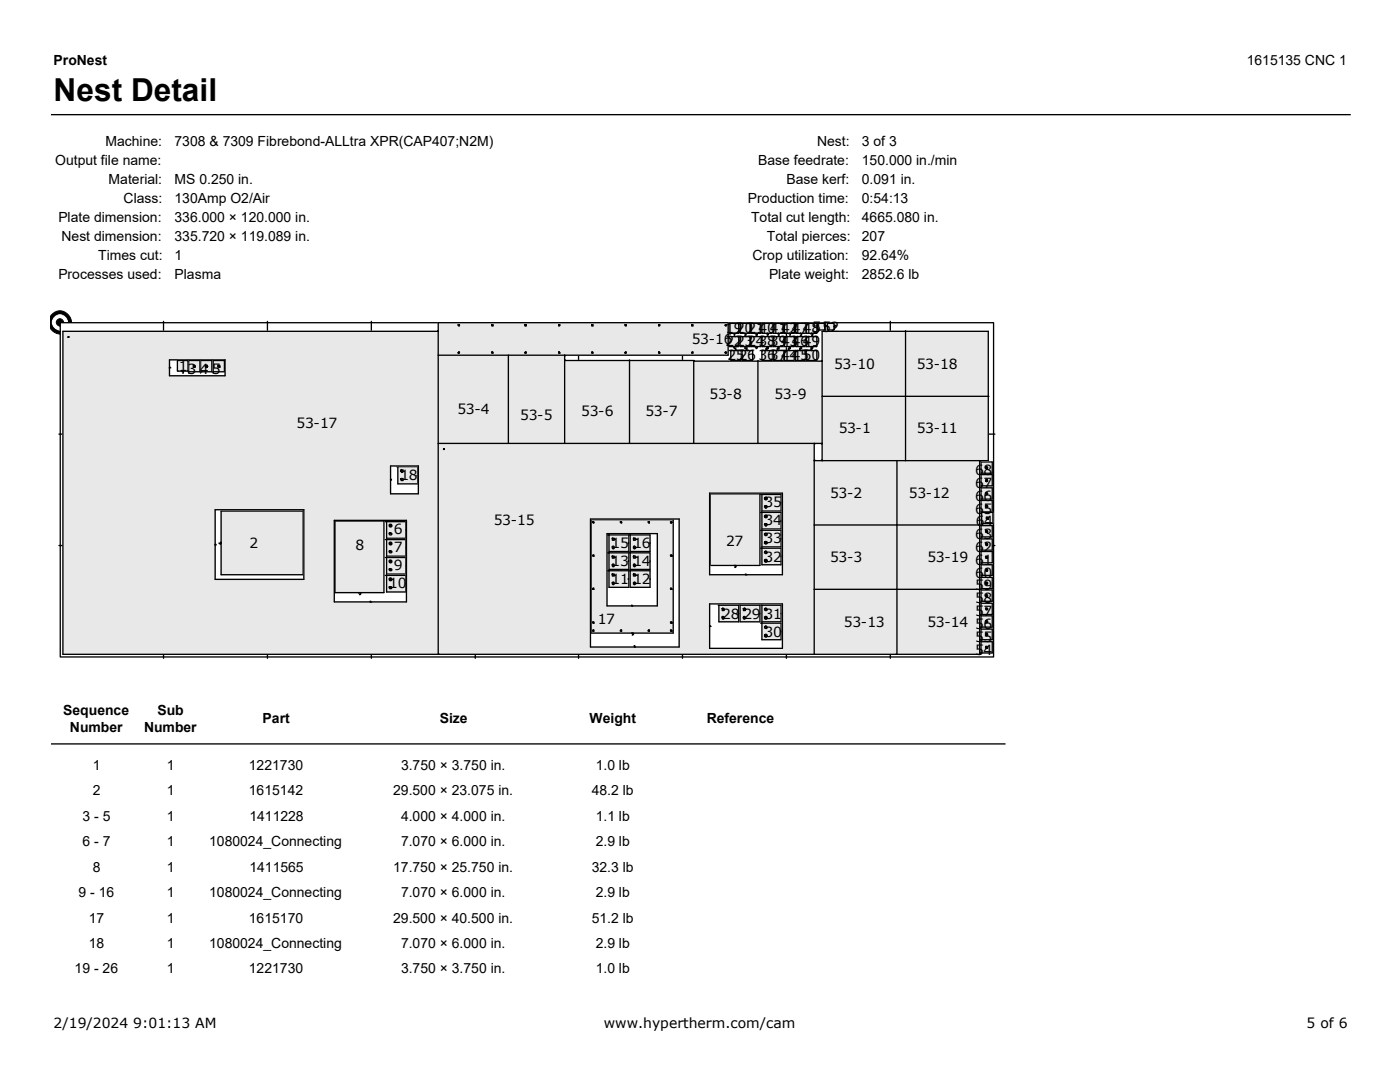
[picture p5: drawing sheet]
<svg xmlns="http://www.w3.org/2000/svg" width="279mm" height="216mm" viewBox="0 0 279 216" stroke-linecap="round" stroke-linejoin="round" font-family="sans-serif">
<path d="M10.2 22.9h259.4" fill="none" stroke="#000" stroke-width=".26"/>
<g fill="#000" stroke="#000" stroke-width=".2">
<path d="M10.4 62.7a2.28 2.28 0 0 1 3.2 0 2.28 2.28 0 0 1 0 3.2 2.28 2.28 0 0 1-3.2 0l-.3-.5v-2.2z" fill-rule="evenodd"/>
<circle cx="12" cy="64.3" r=".72"/>
</g>
<circle cx="12" cy="64.3" r="1.5" fill="#fff" stroke="#fff" stroke-width=".2"/>
<path d="M12 64.4h186.3v66.7h-186.3z" fill-rule="evenodd" fill="#fff" stroke="#000" stroke-width=".26"/>
<g fill="none" stroke="#000" stroke-width=".26">
<path d="M13.6 67.2l.1 .1zM13.6 67.3h.1M13.7 67.2l-.1 .1M32.6 64.1v1.9M33.8 73.4v-.1l.3 .1M33.8 71.8h11.1v3.2h-11.1zM35.4 71.9h2l.1 .2v1.8l-.1 .2h-2zM36.3 74.2v-.1h.3v.3h-.1M37.5 74.2h2.4v-2.3h-2.2v2.5M38.6 72.9l.4 .1-.2 .3h-.2zM38.7 73.1l.1 .2M39 73.1l-.2 .2"/>
<path d="M40 74.2h.1M40 74.2h2.3v-2.3h-2.3v2.5M41 73l.4-.1 .1 .2-.4 .2zM41.2 73.1l.2 .2M41.4 73.1v.2M42.4 74.2h2.4v-2.3h-2.3v2.5M43.7 73.1h-.1l.3 .2M43.9 73.1v.2M53.4 64.1v1.9M74.1 64.1v1.9M87.3 66l.2 .1h-74.9v64.5h182.9v-38.7l.1 .2M87.5 70.9h57.8v-6.5h-57.8v66.2"/>
<path d="M91.4 70.3h.2M91.4 64.8h.3v.3zM91.4 64.8h.2M91.6 70.3v-.1l.1 .1M91.6 70.2h.1v.3h-.3zM91.6 64.8l.1 .1M98.2 70.3v-.1l.1 .1M98.2 70.2l.2 .3h-.2zM98.2 70.3h.1M98.2 64.8l.1 .1M98.2 64.8h.2v.3h-.2zM98.2 64.8h.1"/>
<path d="M101.5 70.9v17.6M104.8 64.8h.2l-.1 .1M104.8 64.8h.2v.3h-.2zM104.8 64.8h.1M104.8 70.3l.1-.1 .1 .1h-.1M104.8 70.3h.1M104.9 70.2h.1v.3h-.2zM111.5 70.3v-.1l.1 .1M111.5 70.2l.3 .3h-.3zM111.5 70.3h.1M111.5 64.8l.1 .1M111.5 64.8h.3l-.2 .3h-.1z"/>
<path d="M111.5 64.8h.1M112.8 71l-.1-.1v17.6M112.8 71.8l-.1 .1h25.7v16.6M115.5 70.9v1M118.1 64.8l.1 .1M118.1 64.8h.3v.3h-.3zM118.1 64.8h.1M118.1 70.3v-.1l.1 .1M118.1 70.3h.1M118.2 70.2l.2 .3h-.3zM124.7 70.3h.1M124.7 64.8h.3v.3z"/>
<path d="M124.7 64.8h.1M124.8 70.3v-.1l.2 .1M124.8 70.2h.2v.3h-.3zM124.8 64.8l.2 .1M125.6 71.8v16.7M131.4 64.8l.2 .1M131.4 64.8h.3l-.1 .3h-.2zM131.4 64.8h.1M131.4 70.3v-.1l.2 .1M131.4 70.2l.3 .3h-.3zM131.4 70.3h.1M136.2 70.9v1"/>
<path d="M138.1 70.3l.1-.1v.1M138.1 70.3h.1M138.1 64.8l.1 .1M138.1 64.8h.2v.3h-.2zM138.1 64.8h.1M138.2 70.2h.1v.3h-.2zM138.6 71.9l-.2 .2h25.7l-.2-.2M144.8 64.8l.1 .1M144.8 64.8l.3 .1-.2 .2-.2-.2zM144.8 64.8h.1M144.8 70.3v-.1l.1 .1M144.8 70.2l.3 .1-.2 .2-.2-.2z"/>
<path d="M144.8 70.3h.1M145.4 64.5h2v2h-2zM145.4 67.2h2v2h-2zM145.8 69.9h2.2v2h-2.2zM146.4 66.6v-.1l.2 .1v.3h-.1M146.4 69.3v-.1l.2 .1v.3h-.1M146.9 69.4l-.1 .4 .1 .1 .1-.1M147.7 64.5h2v2h-2zM147.7 67.2h2v2h-2zM148.1 69.9h2.1v2h-2.1zM148.6 66.6v-.1l.3 .1v.3h-.3M148.6 69.3v-.1l.3 .1v.3h-.3"/>
<path d="M149.1 69.4l-.2 .3 .2 .2 .2-.1M149.8 64.5h2.1v2h-2.1zM149.8 67.2h2.1v2h-2.1zM150.7 66.6l.2-.1 .2 .1v.3h-.2M150.7 69.3l.2-.1 .2 .1-.2 .3M151.3 71.9v16.6M152.1 64.5h2.1v2h-2.1zM152.1 67.2h2.1v2h-2.1zM152.1 69.9h2.1v2h-2.1zM153 66.6l.2-.1 .2 .3-.3 .1M153 69.3l.2-.1 .2 .2-.3 .2M153.1 69.4l-.3 .2v.2l.3 .1 .1-.1"/>
<path d="M154.3 64.5h2.1v2h-2.1zM154.3 67.2h2.1v2h-2.1zM154.3 69.9h2.1v2h-2.1zM155.2 66.6l.2-.1 .1 .1-.1 .4M155.2 69.3v-.1l.3 .1v.3h-.1M155.4 69.4l-.3 .2v.2l.3 .1 .1-.1M156.5 64.5h2v2h-2zM156.5 67.2h2v2h-2zM156.5 69.9h2v2h-2zM156.9 66.6v.4M156.9 69.3v.5M157.5 66.6v-.1l.2 .1v.3h-.1"/>
<path d="M157.5 69.3v-.1l.2 .1v.3h-.1M157.6 69.4l-.3 .2v.2l.3 .1v-.1M158.8 64.5h2v2h-2zM158.8 67.2h2v2h-2zM158.8 69.9h2v2h-2l-.1-.1v-1.7zM159.7 66.6v-.1l.3 .1v.3h-.3M159.7 69.3v-.1l.3 .1v.3h-.3M159.7 69.4l-.1 .4 .1 .1 .1-.1M160.9 64.5h2.1v2h-2.1zM160.9 67.2h2.1v2h-2.1zM160.9 69.9h2.1v2h-2.1zM161.8 66.6l.2-.1 .2 .1v.3h-.2"/>
<path d="M161.8 69.3l.2-.1 .2 .1-.2 .3M162 69.4l-.2 .4 .2 .1 .1-.1M163.2 64.5h1.4v1.2l-.1 .1h-1.3zM164.1 79.1h33.3M165 65.2l-.3-.3-.1 .4M165.1 64.5h1.4v1.3h-1.4zM166.8 65.2v-.3h-.2l-.1 .2 .1 .2M177.7 64.1v2M180.7 66v25.9M11.8 86.6h.8M77.9 95.8v-.2l.2 .2M77.9 95.8h.1"/>
<path d="M77.9 93h5.6v5.5h-5.6zM79.1 93.1h4.3v1.7h-.2l.2 .2v1.5h-4v-3.4M79.4 93.1h.1M80.1 95.5l.1 .1M80.1 95.5h.1M80.1 93.8h.1v.2M80.1 93.8v.1M87.5 88.5h76.6l-.2 .1M88.5 89.7h.1zM88.6 89.5l-.1 .2zM88.6 89.7h.1M141.6 98.4h14.5v16.3h-14.5z"/>
<path d="M141.8 98.5h9.9v14.3h-9.9zM152.1 98.5v3.5h3.8v-3.3h-4.1M152.6 99.3h.1M152.7 99.3l.1 .2M152.7 99.2h.1a.28 .28 0 0 1 .3 .3 .28 .28 0 0 1-.4 .2l-.1-.1zM162.6 91.8l-.1 .1h34.7v-25.8h-33.1v25.8l-.2-.1M162.6 88.6l-.1-.1v42.1M179 91.9v38.7M195.6 94.4h2.4v-2.2h-2.2v2.4M195.6 96.9h2.4v-2.2h-2.2v2.5M195.6 99.6h2.4v-2.3h-2.2v2.4M196.7 93.1l.4 .1-.1 .3h-.3z"/>
<path d="M196.7 98.3l.4 .1-.1 .3-.3-.2zM196.8 93.2v.3h.2M196.8 95.9l.2 .1M196.8 95.6l.3 .2-.3 .4-.1-.2zM196.8 98.4l.2 .3v-.2M197 96h.1M197 98.5h.1M197.1 93.4l-.1 .1M197.2 86.6h1.4M11.8 108.9h.8M42.9 108.7v-.1l.2 .1M42.9 108.7h.1"/>
<path d="M42.9 101.7h17.7v13.9h-17.7zM44 108.2h.1l-.1 .4-.3-.3M44.1 102h16.4v12.7h-16.4zM66.7 103.8h14.4v16.3h-14.4zM66.8 104h9.8v14.3h-9.8zM71.6 118.4v-.1l.4 .1-.3 .3M74 120h-.2l.2 .1M77.2 104v3.4h3.8v-3.3h-4.1M77.2 107.5v3.5h3.8v-3.3h-4.1M77.2 111.1v3.4h3.8v-3.3h-4.1M77.2 114.7v3.4h3.8v-3.3h-4.1M77.7 104.8h.1"/>
<path d="M77.7 108.3h.1M77.7 111.9h.1M77.7 115.5h.1M77.8 106.3l.1 .2M77.8 106.3l-.1 .2M77.8 104.8v-.2l.1 .3M77.8 104.6h.1a.28 .28 0 0 1 .3 .4 .28 .28 0 0 1-.4 .2l-.1-.2zM77.8 109.9l.1 .1M77.8 109.9l-.1 .1M77.8 108.3v-.1l.1 .3M77.8 108.2h.1a.28 .28 0 0 1 .3 .3 .28 .28 0 0 1-.4 .2l-.1-.1zM77.8 113.5l.1 .1"/>
<path d="M77.8 113.5l-.1 .1M77.8 111.9v-.1l.1 .2M77.8 111.8h.1a.28 .28 0 0 1 .3 .3 .28 .28 0 0 1-.4 .2l-.1-.1zM77.8 117.1l.1 .1M77.8 117.1l-.1 .1M77.8 115.5v-.2l.1 .3M77.8 115.3h.1a.28 .28 0 0 1 .3 .4 .28 .28 0 0 1-.4 .2l-.1-.2zM117.8 103.6h17.7v25.5h-17.7zM118 103.7h16.4v22.6h-16.4zM118.2 104.1h.3v.3zM118.2 110.8l.3-.1v.3zM118.4 104.1l.1 .3v-.2"/>
<path d="M118.4 110.8l.1 .2M118.4 117.5l.1 .1M118.4 117.3h.1v.3h-.3zM118.5 104.2h.1M118.5 110.8v.2M118.5 117.6h.1M121.1 106.5h10.1v14.4h-10.1zM121.5 106.6v3.4h4v-1.5h-.1l.1-.2v-1.6h-4.2M121.5 110.2v3.4h4v-1.6h-.1l.1-.1v-1.6h-4.2M121.5 113.8v3.4h4v-1.6h-.1l.1-.1v-1.6h-4.2M122.2 109.1l.1-.1v.3M122.2 109.1h.1"/>
<path d="M122.2 107.4l.1 .1M122.2 107.4h.1M122.2 112.7l.1-.1v.2M122.2 112.7h.1M122.2 111l.1 .1M122.2 111v.1M122.2 116.3l.1 .1M122.2 116.3h.1M122.2 114.5l.1 .2M122.2 114.5v.2M122.3 109l.3 .1-.1 .4-.3-.1zM122.3 112.6l.3 .1-.1 .4-.3-.1z"/>
<path d="M122.3 116.1l.3 .2-.1 .4-.3-.2zM123.8 104.1h.2v.3zM123.9 104.1l.1 .3v-.2M124 104.2h.1M125.8 106.6v3.4h3.9v-3.3h-4.1M125.8 110.2v3.4h3.9v-3.3h-4.1M125.8 113.8v3.4h3.9v-3.3h-4.1M126.4 109.1l.2-.1 .1 .1-.1 .2M126.4 109.1h.1M126.4 107.4h.3l-.1 .1M126.4 107.4l.6 .1-.2 .3h-.4zM126.4 107.4h.1"/>
<path d="M126.4 112.7l.2-.1 .1 .1-.1 .1M126.4 112.7h.1M126.4 111h.3l-.1 .1M126.4 111l.6 .1-.2 .3h-.4zM126.4 111v.1M126.4 116.3h.3l-.1 .1M126.4 116.3h.1M126.4 114.5h.3l-.1 .2M126.4 114.5l.6 .2-.2 .2h-.4zM126.4 114.5v.2M129.3 104.1h.3v.3zM129.5 104.1l.1 .3v-.2"/>
<path d="M129.6 104.2h.1M133.8 117.3l.3 .3h-.3zM133.8 110.7h.3v.3h-.3zM133.8 104.1h.3l-.1 .3h-.2zM134 117.5l-.2 .1h.3M134 110.8h-.2l.3 .2M134 104.1l-.2 .1 .2 .2 .1-.2M134.1 117.6h.1M134.1 110.8v.2M134.1 104.2h.1M146.6 113v-.2l.3 .2-.3 .2M148.9 114.5h-.1l.1 .2"/>
<path d="M148.9 114.7h.1M152.1 102.1v3.4h3.8v-3.3h-4.1M152.1 105.7v3.4h3.8v-3.3h-4.1M152.1 109.3v3.4h3.8v-3.3h-4.1M152.6 102.9h.1M152.6 106.5h.1M152.6 111.8h.1M152.6 110h.1M152.7 100.9h.1v.3M152.7 100.9l-.1 .1M152.7 104.5h.1v.3M152.7 104.5l-.1 .1"/>
<path d="M152.7 102.9l.1 .1M152.7 102.8h.1a.28 .28 0 0 1 .3 .3 .28 .28 0 0 1-.4 .2l-.1-.1zM152.7 108.1h.1v.2M152.7 108.1l-.1 .1M152.7 106.5l.1 .1M152.7 111.8l.1-.2v.3M152.7 111.6h.1a.28 .28 0 0 1 .3 .4 .28 .28 0 0 1-.4 .2l-.1-.2zM152.7 110l.1 .2M162.5 104.8h33.3M162.5 117.6h33M195.6 108.9h.1M195.6 114.8h2.4v-2.1h-2.2v2.4"/>
<path d="M195.6 112.3h2.4v-2.3h-2.2v2.6M195.6 102.1h2.4v-2.2h-2.2v2.5M195.6 107.1h2.4v-2.2h-2.2v2.5M195.6 109.8h2.4v-2.3h-2.2v2.4M195.6 117.5h2.4v-2.3h-2.2v2.4M195.6 120h2.4v-2.3h-2.2v2.5M195.8 104.5h2.4v-2.3h-2.3v2.4M196.7 100.8l.4 .1-.1 .3h-.3zM196.7 105.8l.4 .1-.1 .3h-.3zM196.7 108.5l.1-.2 .3 .2-.1 .4-.3-.2zM196.7 111l.4 .1-.1 .3h-.3zM196.7 116.1l.4 .2-.1 .2h-.3z"/>
<path d="M196.8 101l.2 .2M196.8 106.1l.2 .1M196.8 108.6l.2 .3v-.2M196.8 111.2l.2 .2M196.8 113.8l.2 .1M196.8 113.5a.26 .26 0 0 1 .3 .3 .26 .26 0 0 1-.3 .2l-.1-.1zM196.8 116.3v.2h.2M196.8 118.9l.2 .1M196.8 118.7l.3 .1-.3 .4-.1-.2zM197 103.4v.2h.2M197 108.7h.1M197 113.9h.1"/>
<path d="M197 119h.1M197.1 101l-.1 .2M197.1 106.1l-.1 .1M197.1 111.2l-.1 .2M197.1 116.4l-.1 .1M197.2 103.4v.2M198 108.9h.6M32.6 130.6v.8M53.4 130.6v.8M74 120.1h.1M74.1 130.6v.8M94.9 130.6v.8"/>
<path d="M115.5 130.6v.8M118.2 124.1h.3v.2zM118.2 125.8l.3-.1v.2h-.3zM118.4 124.2l.1 .1M118.4 125.8l.1 .1M118.5 124.2v.1M118.5 125.9h.1M123.9 125.8l.1 .1M123.9 125.7h.1v.2h-.2zM124 125.9h.1M126 126.3h.4v.3l-.2 .1M126.2 120.8h-.2l.2 .1"/>
<path d="M126.7 128.8h-.1l.1 .3M129.3 125.8l.3-.1v.2h-.3zM129.5 125.8l.1 .1M129.6 125.9h.1M133.8 124.1h.3v.2h-.3zM133.8 125.7l.3 .2h-.3zM134 124.2h-.2l.3 .1M134 125.8l-.2 .1h.3M134.1 124.2v.1M134.1 125.9h.1M136.2 130.6v.8M141.6 125v-.1l.3 .1"/>
<path d="M141.6 125h.1M141.6 120.5h14.5v8.9h-14.5zM143.5 120.6v3.5h3.9v-1.6h-.1l.1-.1v-1.6h-4.1M144.1 123.1v-.1l.3 .1-.1 .2M144.1 123.1h.1M144.1 121.4l.3 .2h-.1M144.1 121.4h.1M144.3 123l.2 .1-.1 .4-.3-.1zM144.3 121.3l.2 .1v.4h-.4zM147.7 120.6v3.5h4v-3.3h-4.1M148.4 123.1l.1-.1 .1 .3M148.4 123.1h.1"/>
<path d="M148.4 121.4h.2v.2M148.4 121.4a.28 .28 0 0 1 .4 0 .28 .28 0 0 1 0 .4h-.4zM148.4 121.4h.1M152.1 120.6v3.5h3.8v-3.3h-4.1M152.1 124.2v3.4h3.8v-3.3h-4.1M152.6 123.1h.1M152.6 121.4h.1M152.6 126.7h.1M152.6 125h.1M152.7 123.1l.1-.1v.3M152.7 123h.1a.28 .28 0 0 1 .3 .4 .28 .28 0 0 1-.4 .1l-.1-.1zM152.7 121.4l.1 .2"/>
<path d="M152.7 126.7l.1-.1v.3M152.7 126.6h.1a.28 .28 0 0 1 .3 .3 .28 .28 0 0 1-.4 .2l-.1-.1zM152.7 125l.1 .1M156.9 130.6v.8M177.7 130.6v.8M195.6 127.6h2.4v-2.1h-2.2v2.4M195.6 122.6h2.4v-2.2h-2.2v2.4M195.6 125.1h2.4v-2.2h-2.2v2.5M195.6 130.3h2.4v-2.3h-2.2v2.4M196.7 121.3l.4 .1-.1 .3-.3-.1zM196.7 123.8l.4 .1-.1 .3h-.3zM196.7 126.5l.1-.2a.26 .26 0 0 1 .3 .3 .26 .26 0 0 1-.3 .3z"/>
<path d="M196.7 129l.4 .1-.1 .3h-.3zM196.8 121.4l.2 .3v-.1M196.8 124.1l.2 .1M196.8 126.6l.2 .3v-.2M196.8 129.2l.2 .2M197 121.6h.1M197 126.7h.1M197.1 124.1l-.1 .1M197.1 129.2l-.1 .2M10.2 148.4h190.5"/>
<circle cx="43.7" cy="73.1" r=".23"/>
<circle cx="80.2" cy="94" r=".25"/>
<circle cx="80.2" cy="95.7" r=".25"/>
<circle cx="78" cy="110.1" r=".25"/>
<circle cx="78" cy="117.3" r=".25"/>
<circle cx="78" cy="106.5" r=".25"/>
<circle cx="78" cy="113.7" r=".25"/>
<circle cx="122.4" cy="111.1" r=".23"/>
<circle cx="122.4" cy="114.7" r=".23"/>
<circle cx="122.4" cy="107.6" r=".23"/>
<circle cx="126.7" cy="116.4" r=".28"/>
<circle cx="126.7" cy="109.3" r=".28"/>
<circle cx="126.7" cy="112.8" r=".28"/>
<circle cx="152.9" cy="108.3" r=".25"/>
<circle cx="152.9" cy="110.2" r=".25"/>
<circle cx="152.9" cy="101.1" r=".25"/>
<circle cx="152.9" cy="106.7" r=".25"/>
<circle cx="152.9" cy="104.7" r=".25"/>
<circle cx="197.1" cy="103.4" r=".23"/>
<circle cx="148.6" cy="123.3" r=".28"/>
<circle cx="152.9" cy="121.6" r=".25"/>
<circle cx="152.9" cy="125.2" r=".25"/>
</g>
<g fill="#e8e8e8" stroke="#e8e8e8" stroke-width=".26">
<path d="M44.1 102h16.4v12.7h-16.4z" fill-rule="evenodd"/>
<path d="M66.8 104h9.8v14.3h-9.8z" fill-rule="evenodd"/>
<path d="M133.8 124.1v.2h.3v-.2zM133.8 117.3v.3h.3zM121.1 106.5v14.4h10.1v-14.4zM133.8 110.7v.3h.3v-.3zM133.8 104.1v.3h.2l.1-.3zM129.3 104.1l.3 .3v-.3zM123.8 104.1l.2 .3v-.3zM118.2 104.1l.3 .3v-.3zM118.4 110.7l-.2 .1 .3 .2v-.3zM118.4 117.3l-.2 .3h.3v-.3zM118.2 124.1l.3 .2v-.2zM118.4 125.7l-.2 .2h.3v-.2zM123.9 125.7l-.1 .2h.2v-.2zM129.5 125.7l-.2 .2h.3v-.2zM133.8 125.7v.2h.3zM118 103.7h16.4v22.6h-16.4z" fill-rule="evenodd"/>
<path d="M141.8 98.5h9.9v14.3h-9.9z" fill-rule="evenodd"/>
<path d="M77.7 106.5a.25 .25 0 0 0 .5 0 .25 .25 0 0 0-.5 0zM77.7 104.8v.1a.28 .28 0 0 0 .3 .2 .28 .28 0 0 0 .2-.3l-.1-.2zM77.2 104.1h3.8v3.3h-3.8z" fill-rule="evenodd"/>
<path d="M77.7 110.1a.25 .25 0 0 0 .5 0 .25 .25 0 0 0-.5 0zM77.8 108.2l-.1 .3a.28 .28 0 0 0 .3 .2 .28 .28 0 0 0 .2-.4zM77.2 107.7h3.8v3.3h-3.8z" fill-rule="evenodd"/>
<path d="M77.7 113.7a.25 .25 0 0 0 .5 0 .25 .25 0 0 0-.5 0zM77.7 111.9v.1a.28 .28 0 0 0 .3 .3 .28 .28 0 0 0 .2-.4l-.1-.1zM77.2 111.2h3.8v3.3h-3.8z" fill-rule="evenodd"/>
<path d="M77.7 117.3a.25 .25 0 0 0 .5 0 .25 .25 0 0 0-.5 0zM77.7 115.5v.1a.28 .28 0 0 0 .3 .3 .28 .28 0 0 0 .2-.4l-.1-.2zM77.2 114.8h3.8v3.3h-3.8z" fill-rule="evenodd"/>
<path d="M80 95.7a.25 .25 0 0 0 .5 0 .25 .25 0 0 0-.5 0zM80 94a.25 .25 0 0 0 .5 0 .25 .25 0 0 0-.5 0zM79.4 93.1h4v1.7h-.2l.2 .2v1.5h-4z" fill-rule="evenodd"/>
<path d="M122.3 109l-.1 .4 .3 .1 .1-.4zM122.1 107.6a.25 .25 0 0 0 .5 0 .25 .25 0 0 0-.5 0zM121.5 106.7h4v1.6h-.1l.1 .2v1.5h-4z" fill-rule="evenodd"/>
<path d="M122.3 112.6l-.1 .4 .3 .1 .1-.4zM122.1 111.1a.25 .25 0 0 0 .5 0 .25 .25 0 0 0-.5 0zM121.5 110.3h4v1.6h-.1l.1 .1v1.6h-4z" fill-rule="evenodd"/>
<path d="M122.3 116.1l-.1 .4 .3 .2 .1-.4zM122.1 114.7a.25 .25 0 0 0 .5 0 .25 .25 0 0 0-.5 0zM121.5 113.9h4v1.6h-.1l.1 .1v1.6h-4z" fill-rule="evenodd"/>
<path d="M126.4 109.3a.3 .3 0 0 0 .6 0 .3 .3 0 0 0-.6 0zM126.4 107.4v.4h.4l.2-.3zM125.8 106.7h3.9v3.3h-3.9z" fill-rule="evenodd"/>
<path d="M126.4 112.8a.3 .3 0 0 0 .6 0 .3 .3 0 0 0-.6 0zM126.4 111v.4h.4l.2-.3zM125.8 110.3h3.9v3.3h-3.9z" fill-rule="evenodd"/>
<path d="M126.4 116.4a.3 .3 0 0 0 .6 0 .3 .3 0 0 0-.6 0zM126.4 114.5v.4h.4l.2-.2zM125.8 113.9h3.9v3.3h-3.9z" fill-rule="evenodd"/>
<path d="M152.6 101.1a.25 .25 0 0 0 .5 0 .25 .25 0 0 0-.5 0zM152.7 99.2l-.1 .3a.28 .28 0 0 0 .3 .2 .28 .28 0 0 0 .2-.4zM152.1 98.7h3.8v3.3h-3.8z" fill-rule="evenodd"/>
<path d="M152.6 104.7a.25 .25 0 0 0 .5 0 .25 .25 0 0 0-.5 0zM152.7 102.8l-.1 .2a.28 .28 0 0 0 .3 .3 .28 .28 0 0 0 .2-.4zM152.1 102.2h3.8v3.3h-3.8z" fill-rule="evenodd"/>
<path d="M152.6 108.3a.25 .25 0 0 0 .5 0 .25 .25 0 0 0-.5 0zM152.6 106.7a.25 .25 0 0 0 .5 0 .25 .25 0 0 0-.5 0zM152.1 105.8h3.8v3.3h-3.8z" fill-rule="evenodd"/>
<path d="M152.7 111.6l-.1 .3a.28 .28 0 0 0 .3 .3 .28 .28 0 0 0 .2-.4zM152.6 110.2a.25 .25 0 0 0 .5 0 .25 .25 0 0 0-.5 0zM152.1 109.4h3.8v3.3h-3.8z" fill-rule="evenodd"/>
<path d="M152.7 123l-.1 .3a.28 .28 0 0 0 .3 .2 .28 .28 0 0 0 .2-.4zM152.6 121.6a.25 .25 0 0 0 .5 0 .25 .25 0 0 0-.5 0zM152.1 120.8h3.8v3.3h-3.8z" fill-rule="evenodd"/>
<path d="M148.3 123.3a.3 .3 0 0 0 .6 0 .3 .3 0 0 0-.6 0zM148.4 121.4v.4h.4a.28 .28 0 0 0 0-.4 .28 .28 0 0 0-.4 0zM147.7 120.8h4v3.3h-4z" fill-rule="evenodd"/>
<path d="M144.3 123l-.2 .4 .3 .1 .1-.4zM144.3 121.3l-.2 .5h.4v-.4zM143.5 120.8h3.9v1.6h-.1l.1 .1v1.6h-3.9z" fill-rule="evenodd"/>
<path d="M152.7 126.6l-.1 .3a.28 .28 0 0 0 .3 .2 .28 .28 0 0 0 .2-.4zM152.6 125.2a.25 .25 0 0 0 .5 0 .25 .25 0 0 0-.5 0zM152.1 124.3h3.8v3.3h-3.8z" fill-rule="evenodd"/>
<path d="M196.7 93.1v.4h.3l.1-.3zM195.8 92.2h2.2v2.2h-2.2z" fill-rule="evenodd"/>
<path d="M196.8 95.6l-.1 .2 .1 .4 .3-.3zM195.8 94.7h2.2v2.2h-2.2z" fill-rule="evenodd"/>
<path d="M196.7 98.3v.2l.3 .2 .1-.3zM195.8 97.3h2.2v2.3h-2.2z" fill-rule="evenodd"/>
<path d="M196.7 100.8v.4h.3l.1-.3zM195.8 99.9h2.2v2.2h-2.2z" fill-rule="evenodd"/>
<path d="M196.8 103.4a.25 .25 0 0 0 .5 0 .25 .25 0 0 0-.5 0zM195.9 102.2h2.3v2.3h-2.3z" fill-rule="evenodd"/>
<path d="M196.7 105.8v.4h.3l.1-.3zM195.8 104.9h2.2v2.2h-2.2z" fill-rule="evenodd"/>
<path d="M196.8 108.3l-.1 .4 .3 .2 .1-.4zM195.8 107.5h2.2v2.3h-2.2z" fill-rule="evenodd"/>
<path d="M196.7 111v.4h.3l.1-.3zM195.8 110h2.2v2.3h-2.2z" fill-rule="evenodd"/>
<path d="M196.8 113.5l-.1 .1 .1 .4a.26 .26 0 0 0 .3-.2 .26 .26 0 0 0-.3-.3zM195.8 112.7h2.2v2.1h-2.2z" fill-rule="evenodd"/>
<path d="M196.7 116.1v.4h.3l.1-.2zM195.8 115.2h2.2v2.3h-2.2z" fill-rule="evenodd"/>
<path d="M196.8 118.7l-.1 .1 .1 .4 .3-.3zM195.8 117.7h2.2v2.3h-2.2z" fill-rule="evenodd"/>
<path d="M164.1 79.1h16.6v12.8h-16.6zM162.5 91.9h16.5v12.9h-16.5zM162.5 104.8h16.5v12.8h-16.5zM87.5 70.9h14v17.6h-14zM101.5 70.9h11.2v17.6h-11.2zM112.7 71.9h12.9v16.6h-12.9zM125.6 71.9h12.8v16.6h-12.8zM138.4 72.1h12.9v16.4h-12.9zM151.3 72.1h12.8v16.4h-12.8zM164.1 66.1h16.6v13h-16.6zM180.7 79.1h16.5v12.8h-16.5zM179 91.9h16.5v12.9h-16.5zM162.5 117.6h16.5v13h-16.5zM179 117.6h16.5v13h-16.5zM87.5 88.5h75v42.1h-75zM87.5 64.4h57.8v6.5h-57.8zM12.6 66.1h74.9v64.5h-74.9zM180.7 66.1h16.5v13h-16.5zM179 104.8h16.5v12.8h-16.5zM13.6 67.2l.1 .1zM33.8 71.8v3.2h11.1v-3.2zM42.9 101.7v13.9h17.7v-13.9zM66.7 103.8v16.3h14.4v-16.3zM77.9 93v5.5h5.6v-5.5zM88.6 89.5l-.1 .2zM91.4 70.3v.2h.3v-.3zM91.4 64.8l.3 .3v-.3zM98.2 70.2v.3h.2zM98.2 64.8v.3h.2v-.3zM104.8 64.8v.3h.2v-.3zM104.9 70.2l-.1 .3h.2v-.3zM111.5 70.2v.3h.3zM111.5 64.8v.3h.1l.2-.3zM118.1 64.8v.3h.3v-.3zM118.2 70.2l-.1 .3h.3zM124.8 70.2l-.1 .3h.3v-.3zM124.7 64.8l.3 .3v-.3zM131.4 64.8v.3h.2l.1-.3zM131.4 70.2v.3h.3zM138.2 70.2l-.1 .3h.2v-.3zM138.1 64.8v.3h.2v-.3zM144.8 64.8l-.1 .1 .2 .2 .2-.2zM144.8 70.2l-.1 .1 .2 .2 .2-.2zM117.8 103.6v25.5h17.7v-25.5zM141.6 120.5v8.9h14.5v-8.9zM141.6 98.4v16.3h14.5v-16.3z" fill-rule="evenodd"/>
<path d="M196.7 121.3v.3l.3 .1 .1-.3zM195.8 120.4h2.2v2.2h-2.2z" fill-rule="evenodd"/>
<path d="M196.7 123.8v.4h.3l.1-.3zM195.8 122.9h2.2v2.2h-2.2z" fill-rule="evenodd"/>
<path d="M196.8 126.3l-.1 .2 .1 .4a.26 .26 0 0 0 .3-.3 .26 .26 0 0 0-.3-.3zM195.8 125.5h2.2v2.1h-2.2z" fill-rule="evenodd"/>
<path d="M196.7 129v.4h.3l.1-.3zM195.8 128h2.2v2.3h-2.2z" fill-rule="evenodd"/>
<path d="M43.5 73.1a.23 .23 0 0 0 .4 0 .23 .23 0 0 0-.4 0zM42.5 71.9h2.3v2.3h-2.3z" fill-rule="evenodd"/>
<path d="M41.1 72.9l-.1 .2 .4 .2 .1-.2-.1-.2zM40 71.9h2.3v2.3h-2.3z" fill-rule="evenodd"/>
<path d="M38.6 72.9v.4h.2l.2-.3zM37.7 71.9h2.2v2.3h-2.2z" fill-rule="evenodd"/>
<path d="M35.4 71.9h2l.1 .2v1.8l-.1 .2h-2z" fill-rule="evenodd"/>
<path d="M145.4 64.5h2v2h-2z" fill-rule="evenodd"/>
<path d="M147.7 64.5h2v2h-2z" fill-rule="evenodd"/>
<path d="M149.8 64.5h2.1v2h-2.1z" fill-rule="evenodd"/>
<path d="M152.1 64.5h2.1v2h-2.1z" fill-rule="evenodd"/>
<path d="M154.3 64.5h2.1v2h-2.1z" fill-rule="evenodd"/>
<path d="M156.5 64.5h2v2h-2z" fill-rule="evenodd"/>
<path d="M158.8 64.5h2v2h-2z" fill-rule="evenodd"/>
<path d="M160.9 64.5h2.1v2h-2.1z" fill-rule="evenodd"/>
<path d="M145.4 67.2h2v2h-2z" fill-rule="evenodd"/>
<path d="M147.7 67.2h2v2h-2z" fill-rule="evenodd"/>
<path d="M149.8 67.2h2.1v2h-2.1z" fill-rule="evenodd"/>
<path d="M152.1 67.2h2.1v2h-2.1z" fill-rule="evenodd"/>
<path d="M154.3 67.2h2.1v2h-2.1z" fill-rule="evenodd"/>
<path d="M156.5 67.2h2v2h-2z" fill-rule="evenodd"/>
<path d="M158.8 67.2h2v2h-2z" fill-rule="evenodd"/>
<path d="M160.9 67.2h2.1v2h-2.1z" fill-rule="evenodd"/>
<path d="M145.8 69.9h2.2v2h-2.2z" fill-rule="evenodd"/>
<path d="M148.1 69.9h2.1v2h-2.1z" fill-rule="evenodd"/>
<path d="M152.1 69.9h2.1v2h-2.1z" fill-rule="evenodd"/>
<path d="M154.3 69.9h2.1v2h-2.1z" fill-rule="evenodd"/>
<path d="M156.5 69.9h2v2h-2z" fill-rule="evenodd"/>
<path d="M158.8 69.9h2v2h-2l-.1-.1v-1.7z" fill-rule="evenodd"/>
<path d="M160.9 69.9h2.1v2h-2.1z" fill-rule="evenodd"/>
<path d="M163.2 64.5h1.4v1.2l-.1 .1h-1.3z" fill-rule="evenodd"/>
<path d="M165.1 64.5h1.4v1.3h-1.4z" fill-rule="evenodd"/>
</g>
<text font-size="6.3" x="10.7" y="20.1">Nest Detail</text>
<g font-size="2.8">
<text x="10.7" y="13.1">ProNest</text>
<text x="248.8" y="13.1">1615135 CNC 1</text>
<text x="21.1" y="29">Machine:</text>
<text x="34.8" y="29">7308 &amp; 7309 Fibrebond-ALLtra XPR(CAP407;N2M)</text>
<text x="163.1" y="29">Nest:</text>
<text x="172" y="29">3 of 3</text>
<text x="11" y="32.8">Output file name:</text>
<text x="151.3" y="32.9">Base feedrate:</text>
<text x="172" y="32.9">150.000 in./min</text>
<text x="21.7" y="36.7">Material:</text>
<text x="24.7" y="40.5">Class:</text>
<text x="34.8" y="36.7">MS 0.250 in.</text>
<text x="34.8" y="40.5">130Amp O2/Air</text>
<text x="149.3" y="40.5">Production time:</text>
<text x="157" y="36.7">Base kerf:</text>
<text x="172" y="36.7">0.091 in.</text>
<text x="172" y="40.5">0:54:13</text>
<text x="11.6" y="44.3">Plate dimension:</text>
<text x="34.8" y="44.3">336.000 × 120.000 in.</text>
<text x="149.9" y="44.3">Total cut length:</text>
<text x="172" y="44.3">4665.080 in.</text>
<text x="12.3" y="48.1">Nest dimension:</text>
<text x="19.6" y="51.8">Times cut:</text>
<text x="34.8" y="48.1">335.720 × 119.089 in.</text>
<text x="34.8" y="51.9">1</text>
<text x="150.2" y="51.9">Crop utilization:</text>
<text x="153" y="48.1">Total pierces:</text>
<text x="172" y="48.1">207</text>
<text x="172" y="51.9">92.64%</text>
<text x="11.6" y="55.7">Processes used:</text>
<text x="34.8" y="55.7">Plasma</text>
<text x="153.5" y="55.7">Plate weight:</text>
<text x="172" y="55.7">2852.6 lb</text>
<text x="138.1" y="68.7">53-16</text>
<text x="144.8" y="66.4">19</text>
<text x="144.8" y="69.1">22</text>
<text x="145.2" y="71.8">2526</text>
<text x="146.9" y="66.4">2021404142</text>
<text x="146.9" y="69.1">2324383943</text>
<text x="151.4" y="71.8">363744</text>
<text x="158" y="71.8">4550</text>
<text x="158" y="69.1">4649</text>
<text x="158" y="66.4">4748</text>
<text x="162.1" y="66.2">51</text>
<text x="164.1" y="66.2">52</text>
<text x="35.7" y="74">13</text>
<text x="39.9" y="74.6">4</text>
<text x="42.3" y="74.6">5</text>
<text x="166.5" y="73.6">53-10</text>
<text x="183" y="73.6">53-18</text>
<text x="91.3" y="82.6">53-4</text>
<text x="103.8" y="83.9">53-5</text>
<text x="116" y="83.1">53-6</text>
<text x="128.8" y="83.1">53-7</text>
<text x="141.6" y="79.5">53-8</text>
<text x="154.6" y="79.5">53-9</text>
<text x="59.2" y="85.5">53-17</text>
<text x="167.4" y="86.4">53-1</text>
<text x="183" y="86.4">53-11</text>
<text x="79.9" y="95.8">18</text>
<text x="194.6" y="94.7">68</text>
<text x="152.6" y="101.2">35</text>
<text x="165.7" y="99.4">53-2</text>
<text x="181.4" y="99.4">53-12</text>
<text x="194.6" y="99.9">66</text>
<text x="194.6" y="97.4">67</text>
<text x="78.6" y="106.6">6</text>
<text x="98.6" y="104.7">53-15</text>
<text x="152.6" y="104.8">34</text>
<text x="194.6" y="107.6">63</text>
<text x="194.6" y="102.5">65</text>
<text x="194.7" y="104.9">64</text>
<text x="49.8" y="109.3">2</text>
<text x="70.9" y="109.8">8</text>
<text x="78.6" y="110.2">7</text>
<text x="78.6" y="113.8">9</text>
<text x="122.1" y="113">13</text>
<text x="122.1" y="109.4">15</text>
<text x="126.4" y="113">14</text>
<text x="126.4" y="109.4">16</text>
<text x="144.9" y="108.9">27</text>
<text x="152.6" y="112.1">32</text>
<text x="152.6" y="108.4">33</text>
<text x="165.7" y="112.2">53-3</text>
<text x="185.1" y="112.2">53-19</text>
<text x="194.6" y="112.7">61</text>
<text x="194.6" y="110.1">62</text>
<text x="77.7" y="117.4">10</text>
<text x="122.1" y="116.6">11</text>
<text x="126.4" y="116.6">12</text>
<text x="194.6" y="117.8">59</text>
<text x="194.6" y="115.3">60</text>
<text x="119.3" y="124.5">17</text>
<text x="144.1" y="123.5">28</text>
<text x="148.4" y="123.5">29</text>
<text x="152.6" y="123.5">31</text>
<text x="168.4" y="125">53-13</text>
<text x="185.1" y="125">53-14</text>
<text x="194.6" y="125.6">56</text>
<text x="194.6" y="122.9">57</text>
<text x="194.6" y="120.4">58</text>
<text x="152.6" y="127">30</text>
<text x="194.6" y="130.7">54</text>
<text x="194.6" y="128.1">55</text>
<text x="12.6" y="142.6">Sequence</text>
<text x="31.4" y="142.6">Sub</text>
<text x="14" y="146">Number</text>
<text x="28.7" y="146">Number</text>
<text x="52.4" y="144.3">Part</text>
<text x="87.8" y="144.3">Size</text>
<text x="117.7" y="144.3">Weight</text>
<text x="141" y="144.3">Reference</text>
<text x="18.5" y="153.6">1</text>
<text x="33.3" y="153.6">1</text>
<text x="49.7" y="153.6">1221730</text>
<text x="80" y="153.6">3.750 × 3.750 in.</text>
<text x="118.9" y="153.6">1.0 lb</text>
<text x="18.5" y="158.7">2</text>
<text x="33.3" y="158.7">1</text>
<text x="49.7" y="158.7">1615142</text>
<text x="78.5" y="158.7">29.500 × 23.075 in.</text>
<text x="118.1" y="158.7">48.2 lb</text>
<text x="16.5" y="163.8">3 - 5</text>
<text x="33.3" y="163.8">1</text>
<text x="49.8" y="163.8">1411228</text>
<text x="80" y="163.8">4.000 × 4.000 in.</text>
<text x="118.9" y="163.8">1.1 lb</text>
<text x="16.5" y="168.8">6 - 7</text>
<text x="18.5" y="173.9">8</text>
<text x="33.3" y="168.8">1</text>
<text x="33.3" y="173.9">1</text>
<text x="41.7" y="168.8">1080024_Connecting</text>
<text x="45.3" y="172.2">Plate W18X50 -</text>
<text x="49.8" y="173.9">1411565</text>
<text x="78.5" y="173.9">17.750 × 25.750 in.</text>
<text x="80" y="168.8">7.070 × 6.000 in.</text>
<text x="118.1" y="173.9">32.3 lb</text>
<text x="118.9" y="168.8">2.9 lb</text>
<text x="15.7" y="179">9 - 16</text>
<text x="33.3" y="179">1</text>
<text x="41.7" y="179">1080024_Connecting</text>
<text x="49.7" y="175.6">W10X17</text>
<text x="80" y="179">7.070 × 6.000 in.</text>
<text x="118.9" y="179">2.9 lb</text>
<text x="17.7" y="184.1">17</text>
<text x="33.3" y="184.1">1</text>
<text x="45.3" y="182.4">Plate W18X50 -</text>
<text x="49.7" y="184.1">1615170</text>
<text x="49.7" y="185.7">W10X17</text>
<text x="78.5" y="184.1">29.500 × 40.500 in.</text>
<text x="118.1" y="184.1">51.2 lb</text>
<text x="17.7" y="189.2">18</text>
<text x="33.3" y="189.2">1</text>
<text x="41.7" y="189.2">1080024_Connecting</text>
<text x="80" y="189.2">7.070 × 6.000 in.</text>
<text x="118.9" y="189.2">2.9 lb</text>
<text x="14.9" y="194.2">19 - 26</text>
<text x="33.3" y="194.2">1</text>
<text x="45.3" y="192.5">Plate W18X50 -</text>
<text x="49.7" y="194.2">1221730</text>
<text x="49.7" y="195.9">W10X17</text>
<text x="80" y="194.2">3.750 × 3.750 in.</text>
<text x="118.9" y="194.2">1.0 lb</text>
<text x="10.7" y="205.2">2/19/2024 9:01:13 AM</text>
<text x="120.5" y="205.2">www.hypertherm.com/cam</text>
<text x="260.8" y="205.2">5 of 6</text>
</g>
</svg>
